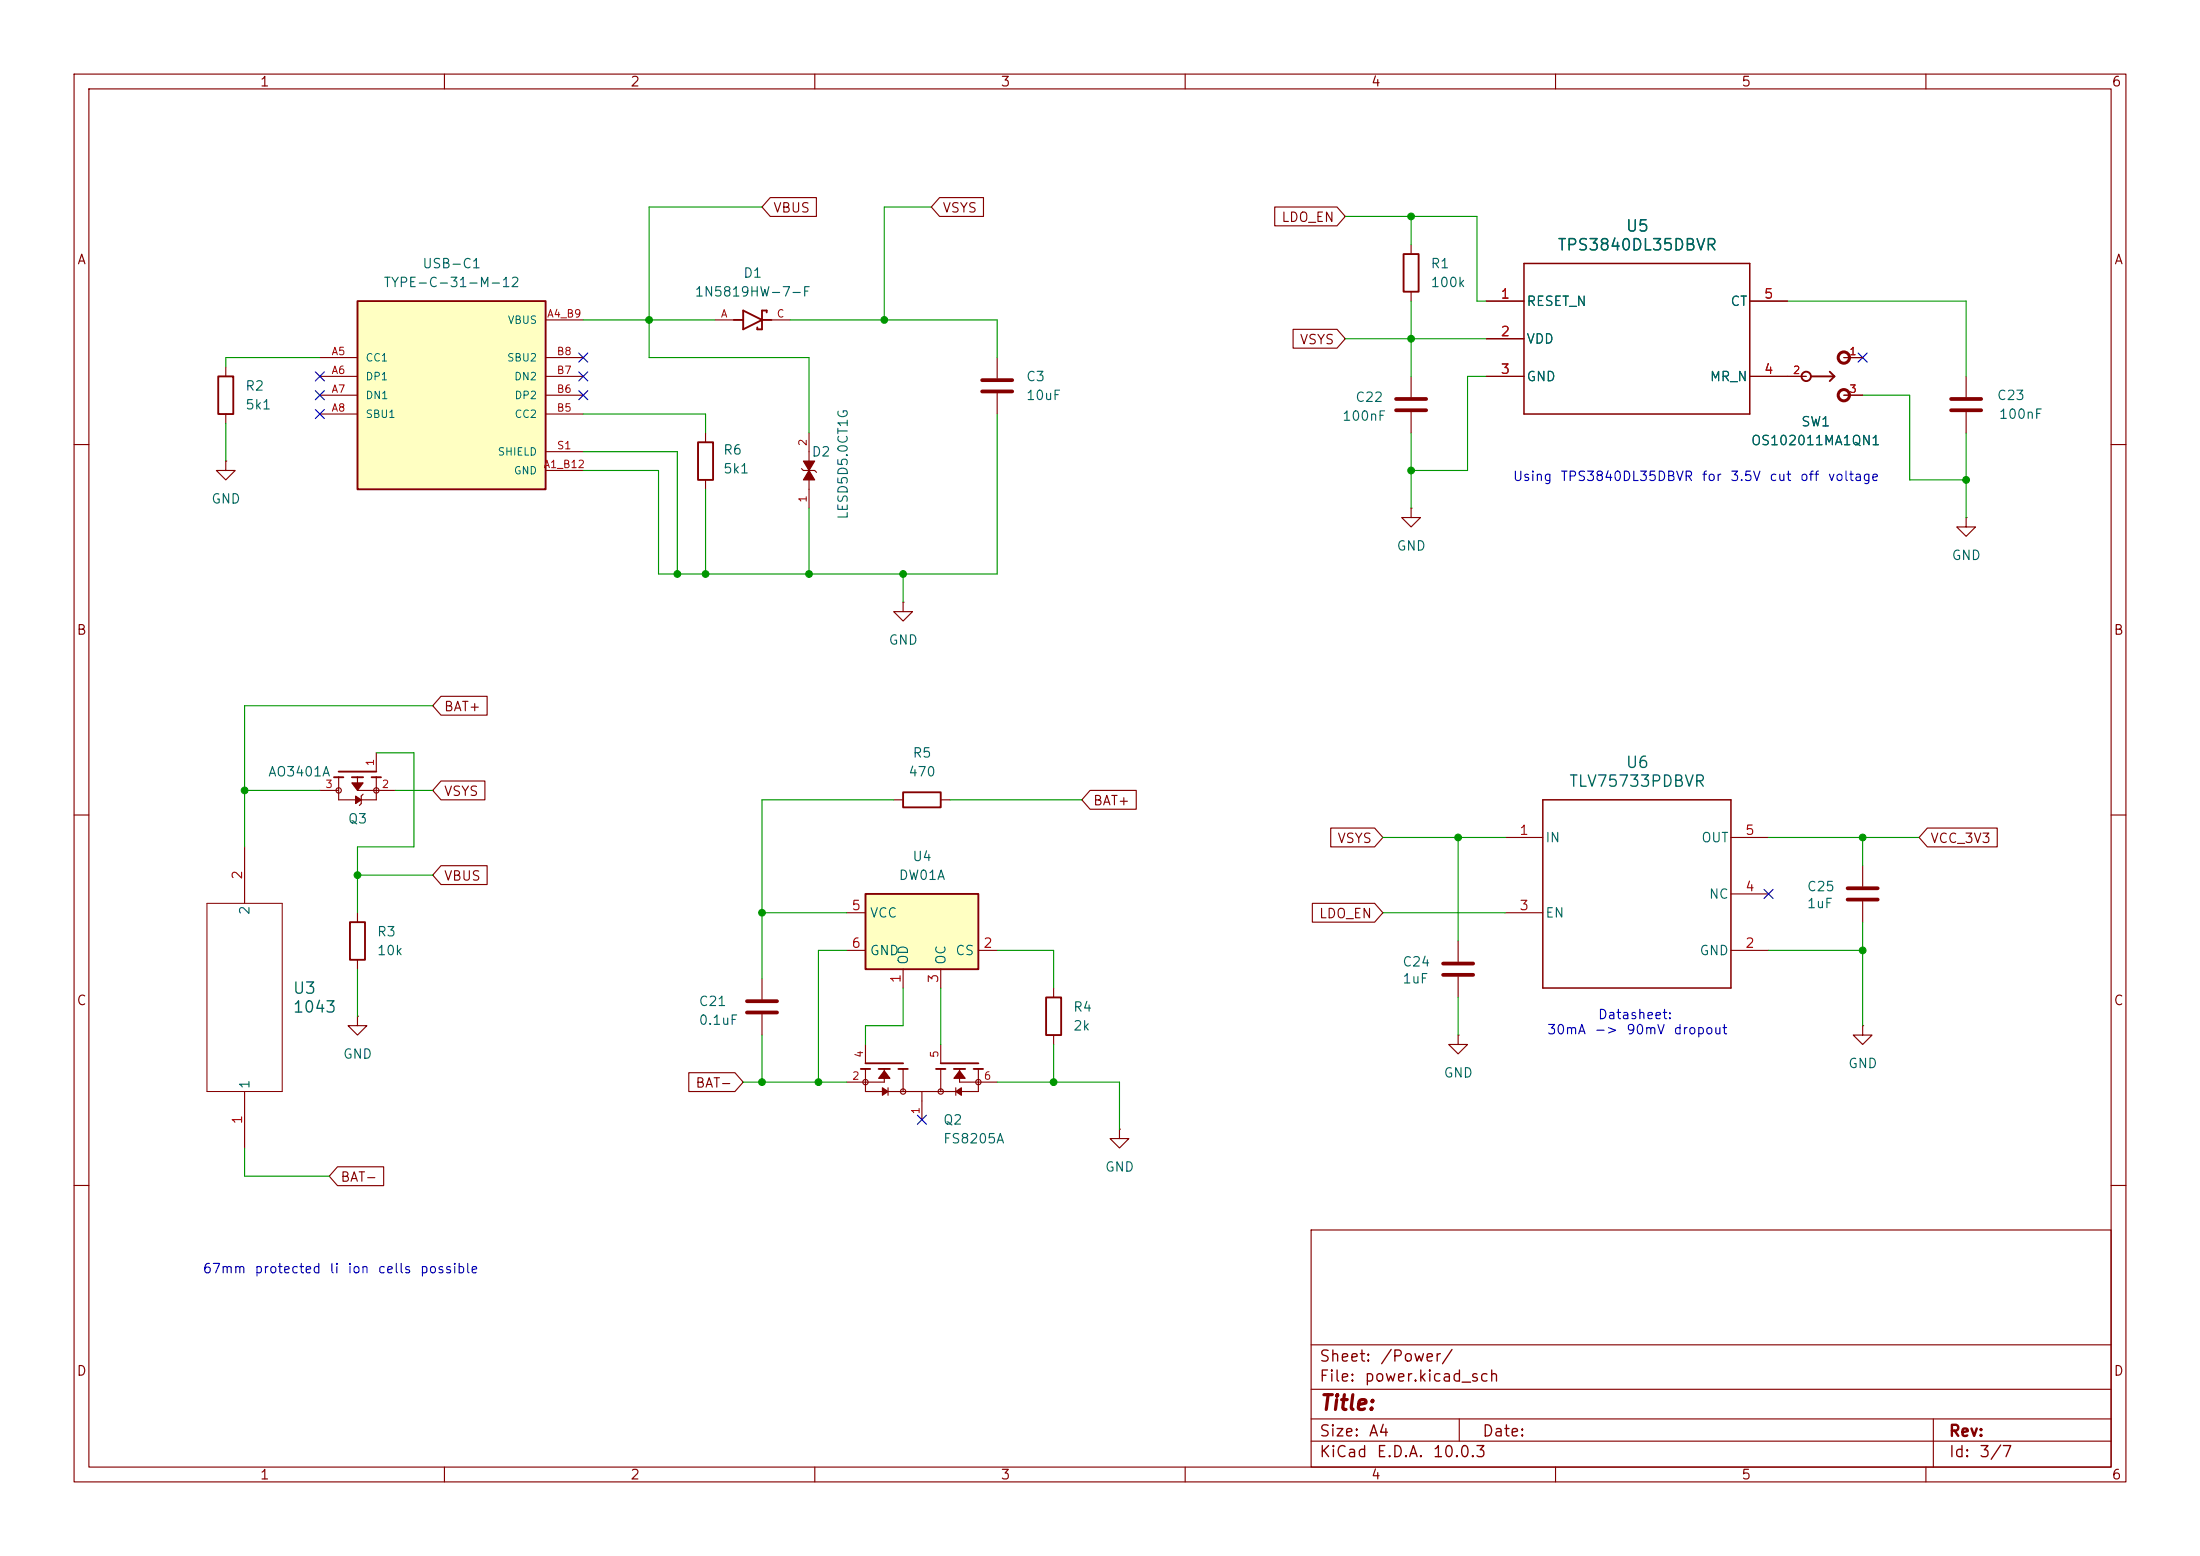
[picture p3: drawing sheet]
<svg xmlns="http://www.w3.org/2000/svg" width="297mm" height="210mm" viewBox="0 0 297 210" stroke-linecap="round" stroke-linejoin="round" font-family="sans-serif">
<g fill="none" stroke="#840000" stroke-width=".15">
<path d="M10 10h277v190h-277zM12 12h273v186h-273zM60 10v2M110 10v2M160 10v2M210 10v2M260 10v2M96.5 43.2h2.6M104.1 43.2h2.6M10 60h2M265.4 69.9v1.2h1.3l-1.3 1.3-1.2-1.3h1.2M265.4 69.9h.1"/>
<path d="M285 60h2M10 110h2M203.2 113h5.1M233.7 113h5.1M285 110h2M48.3 137.2v1.2h1.2l-1.2 1.3-1.3-1.3h1.3M48.3 137.2h.1M102.9 132.1v2.8M102.9 136.9v2.8M203.2 123.2h5.1M233.7 128.3h5.1M233.7 120.7h5.1"/>
<path d="M10 160h2M177 166h108v32h-108zM285 160h2M60 198v2M110 198v2M160 198v2M177 194.5h108M177 191.5h108M177 187.5h108M177 181.5h108M197 191.5v3M210 198v2"/>
<path d="M260 198v2M261 191.5v6.5"/>
</g>
<path d="M208.3 108h25.4v25.4h-25.4z" fill="none" stroke="#840000" stroke-width=".2"/>
<path d="M99.1 43.2h1.2M100.3 41.9l2.6 1.3-2.6 1.3zM102.9 43.2h1.2M103.5 42.2v-.3h-.6v2.6h-.7v-.3" fill="none" stroke="#840000" stroke-width=".25"/>
<path d="M100.8 135.1h4.1M100.8 136.7h4.1" fill="none" stroke="#840000" stroke-width=".51"/>
<path d="M48.3 40.6h25.4v25.4h-25.4z" fill="#ffffc2"/>
<g fill="none" stroke="#840000" stroke-width=".25">
<path d="M189.5 34.3h2v5.1h-2zM29.5 50.8h2v5.1h-2zM48.3 40.6h25.4v25.4h-25.4zM94.2 59.7h2.1v5.1h-2.1zM45.1 104.9h1.3M45.7 104.1h5.1M47.5 104.9h1.5M50.2 104.9h1.2M116.2 144.3h1.3M116.8 143.5h5.1M118.6 144.3h1.5M121.3 144.3h1.3"/>
<path d="M126.4 144.3h1.2M127 143.5h5.1M128.8 144.3h1.5M131.4 144.3h1.3"/>
</g>
<g fill="none" stroke="#840000" stroke-width=".15">
<path d="M190.5 33v1.3M190.5 39.4v1.2M30.5 49.5v1.3M30.5 55.9v1.3M43.2 48.3h5.1M43.2 50.8h5.1M43.2 53.3h5.1M43.2 55.9h5.1M73.7 43.2h5M73.7 48.3h5M73.7 50.8h5M73.7 53.3h5"/>
<path d="M73.7 55.9h5M95.2 58.4v1.3M109.2 58.4v3.8M134.6 48.3v2.8M134.6 53.1v2.8M190.5 50.8v2.8M190.5 55.6v2.8M30.5 62.2v1.3h1.2l-1.2 1.3-1.3-1.3h1.3M30.5 62.2h.1M73.7 63.5h5M73.7 61h5M95.2 64.8v1.2"/>
<path d="M108.2 63.2l.3 .3h1.5l.2 .3M109.2 64.8v3.8M190.5 68.6v1.3h1.3l-1.3 1.2-1.3-1.2h1.3M190.5 68.6h.1M121.9 81.3v1.3h1.3l-1.3 1.2-1.3-1.2h1.3M121.9 81.3h.1M43.2 106.7h2.5M45.7 104.9v3.1h5.1v-3.1M48.3 104.9v1.8h5M49 107.2l-.2 .2v1.1l-.3 .2M50.8 101.6v2.5M116.8 144.3v3h15.3v-3"/>
<path d="M116.8 141v2.5M119.4 144.3v1.8h-5.1M119.9 146.8v1M121.9 144.3v3M124.5 147.3v3.8M127 141v2.5M127 144.3v3M129 146.8v1M129.5 144.3v1.8h5.1"/>
<circle cx="45.7" cy="106.7" r=".36"/>
<circle cx="50.8" cy="106.7" r=".36"/>
<circle cx="116.8" cy="146.1" r=".36"/>
<circle cx="121.9" cy="147.3" r=".36"/>
<circle cx="127" cy="147.3" r=".36"/>
<circle cx="132.1" cy="146.1" r=".36"/>
</g>
<g fill="#840000" stroke="#840000" stroke-width=".15">
<path d="M47.5 105.7h1.5l-.7 1z"/>
<path d="M48 107.4l.8 .6-.8 .5z"/>
<path d="M109.2 63.5l.8 1.3h-1.5z"/>
<path d="M108.5 62.2h1.5l-.8 1.3z"/>
<path d="M129.5 144.5l.8 1h-1.5z"/>
<path d="M119.4 144.5l.7 1h-1.5z"/>
<path d="M129 147.3l.8-.5v1z"/>
<path d="M119.1 146.8l.8 .5-.8 .5z"/>
</g>
<path d="M132.6 51.3h4.1M132.6 52.8h4.1M188.5 53.8h4M188.5 55.4h4" fill="none" stroke="#840000" stroke-width=".51"/>
<path d="M116.8 120.7h15.3v10.1h-15.3z" fill="#ffffc2"/>
<g fill="none" stroke="#840000" stroke-width=".25">
<path d="M244.5 50.8h3.1M247 50.2l.6 .6M247.6 50.8l-.6 .6M121.9 106.9h5.1v2.1h-5.1zM47.2 124.5h2.1v5h-2.1zM116.8 120.7h15.3v10.1h-15.3zM141.2 134.6h2.1v5.1h-2.1z"/>
<circle cx="243.8" cy="50.8" r=".63"/>
</g>
<g fill="none" stroke="#840000" stroke-width=".15">
<path d="M104 26.7h6.2v2.5h-6.2l-1.1-1.3zM126.8 26.7h6v2.5h-6l-1.1-1.3zM172.1 27.9h8.4l1.1 1.3-1.1 1.3h-8.4zM174.6 44.4h5.9l1.1 1.3-1.1 1.3h-5.9zM200.7 50.8h5M200.7 40.6h5M200.7 45.7h5M236.2 50.8h7.6M236.2 40.6h5.1M248.9 48.3h2.6M248.9 53.3h2.6M265.4 50.8v2.8"/>
<path d="M265.4 55.6v2.8M59.5 94h6.3v2.5h-6.3l-1.1-1.2zM33 114.3v7.6M59.5 105.4h6v2.6h-6l-1.1-1.3zM59.5 116.8h6.3v2.6h-6.3l-1.1-1.3zM120.6 108h1.3M127 108h1.3M147.2 106.7h6.2v2.5h-6.2l-1.2-1.2zM179.6 111.8h6l1.1 1.2-1.1 1.3h-6zM251.5 116.8v2.8M260.2 111.8h9.4v2.5h-9.4l-1.1-1.3zM48.3 123.2v1.3"/>
<path d="M48.3 129.5v1.3M114.3 128.3h2.5M114.3 123.2h2.5M121.9 130.8v2.6M127 130.8v2.6M132.1 128.3h2.5M142.2 133.4v1.2M142.2 139.7v1.3M177.2 121.9h8.4l1.1 1.3-1.1 1.3h-8.4zM196.8 139.7v1.3h1.3l-1.3 1.2-1.2-1.2h1.2M196.8 139.7h.1M196.8 127v2.8"/>
<path d="M196.8 131.8v2.8M251.5 138.4v1.3h1.2l-1.2 1.3-1.3-1.3h1.3M251.5 138.4h.1M251.5 121.7v2.8M33 147.3v7.6M45.6 157.5h6.2v2.5h-6.2l-1.2-1.2zM93 144.8h6.2l1.1 1.3-1.1 1.2h-6.2zM151.1 152.4v1.3h1.3l-1.3 1.2-1.2-1.2h1.2M151.1 152.4h.1"/>
</g>
<path d="M263.4 53.8h4.1M263.4 55.4h4.1M249.4 119.9h4.1M194.8 130h4.1M194.8 131.6h4.1M249.4 121.4h4.1" fill="none" stroke="#840000" stroke-width=".51"/>
<path d="M27.9 121.9h10.2v25.4h-10.2z" fill="none" stroke="#840000" stroke-width=".14"/>
<g fill="none" stroke="#840000" stroke-width=".41">
<circle cx="248.9" cy="48.3" r=".76"/>
<circle cx="248.9" cy="53.3" r=".76"/>
</g>
<path d="M205.7 35.6h30.5v20.3h-30.5z" fill="none" stroke="#840000" stroke-width=".2"/>
<g fill="none" stroke="#009600" stroke-width=".15">
<path d="M102.9 27.9h-15.3v20.4h21.6v10.1M125.7 27.9h-6.3v15.3M181.6 29.2h17.8v11.4h1.3M190.5 29.2v3.8M30.5 57.2v5M43.2 48.3h-12.7v1.2M78.7 43.2h17.8M78.7 55.9h16.5v2.5M106.7 43.2h27.9v5.1M134.6 55.9v21.6h-45.7v-14h-10.2M181.6 45.7h19.1M190.5 40.6v10.2"/>
<path d="M190.5 58.4v10.2M200.7 50.8h-2.6v12.7h-7.6M241.3 40.6h24.1v10.2M251.5 53.3h6.3v11.5h7.6M265.4 58.4v11.5M78.7 61h12.7v16.5M95.2 66v11.5M109.2 68.6v8.9M121.9 77.5v3.8M58.4 95.3h-25.4v19M33 106.7h10.2M48.3 118.1h10.1"/>
<path d="M50.8 101.6h5.1v12.7h-7.6v8.9M53.3 106.7h5.1M120.6 108h-17.7v24.1M128.3 108h17.7M186.7 113h16.5M196.8 113v14M238.8 113h20.3M251.5 113v3.8M48.3 130.8v6.4M102.9 123.2h11.4M102.9 139.7v6.4M114.3 128.3h-3.8v17.8"/>
<path d="M121.9 133.4v5h-5.1v2.6M127 133.4v7.6M134.6 128.3h7.6v5.1M186.7 123.2h16.5M196.8 134.6v5.1M238.8 128.3h12.7M251.5 124.5v13.9M33 154.9v3.9h11.4M100.3 146.1h14M134.6 146.1h16.5v6.3M142.2 141v5.1"/>
</g>
<g fill="none" stroke="#000084" stroke-width=".15">
<path d="M42.6 55.3l1.2 1.2M42.6 52.7l1.2 1.2M42.6 50.2l1.2 1.2M43.8 55.3l-1.2 1.2M43.8 52.7l-1.2 1.2M43.8 50.2l-1.2 1.2M78.1 50.2l1.2 1.2M78.1 52.7l1.2 1.2M78.1 47.7l1.2 1.2M79.3 50.2l-1.2 1.2M79.3 52.7l-1.2 1.2M79.3 47.7l-1.2 1.2"/>
<path d="M250.9 47.7l1.2 1.2M252.1 47.7l-1.2 1.2M238.2 120l1.2 1.3M239.4 120l-1.2 1.3M123.9 150.5l1.2 1.2M125.1 150.5l-1.2 1.2"/>
</g>
<g fill="#009600" stroke="#009600" stroke-width=".14">
<circle cx="87.6" cy="43.2" r=".46"/>
<circle cx="91.4" cy="77.5" r=".46"/>
<circle cx="95.2" cy="77.5" r=".46"/>
<circle cx="251.5" cy="128.3" r=".46"/>
<circle cx="265.4" cy="64.8" r=".46"/>
<circle cx="196.8" cy="113" r=".46"/>
<circle cx="251.5" cy="113" r=".46"/>
<circle cx="102.9" cy="146.1" r=".46"/>
<circle cx="110.5" cy="146.1" r=".46"/>
<circle cx="142.2" cy="146.1" r=".46"/>
<circle cx="109.2" cy="77.5" r=".46"/>
<circle cx="121.9" cy="77.5" r=".46"/>
<circle cx="190.5" cy="29.2" r=".46"/>
<circle cx="190.5" cy="63.5" r=".46"/>
<circle cx="119.4" cy="43.2" r=".46"/>
<circle cx="190.5" cy="45.7" r=".46"/>
<circle cx="48.3" cy="118.1" r=".46"/>
<circle cx="33" cy="106.7" r=".46"/>
<circle cx="102.9" cy="123.2" r=".46"/>
</g>
<text font-size="2" fill="#840000" x="178" y="190.8">Title:</text>
<g font-size="1.5" fill="#006464">
<text x="210.2" y="34.2">TPS3840DL35DBVR</text>
<text x="219.4" y="31.6">U5</text>
<text x="211.7" y="106.6">TLV75733PDBVR</text>
<text x="219.4" y="104">U6</text>
<text x="39.4" y="134.5">U3</text>
<text x="39.4" y="137.1">1043</text>
</g>
<g font-size="1.5" fill="#840000">
<text x="178" y="184.2">Sheet:</text>
<text x="186.2" y="184.2">/Power/</text>
<text x="178" y="186.9">File:</text>
<text x="184.1" y="186.9">power.kicad_sch</text>
<text x="178" y="197.1">KiCad</text>
<text x="178" y="194.3">Size:</text>
<text x="184.7" y="194.3">A4</text>
<text x="185.7" y="197.1">E.D.A.</text>
<text x="193.3" y="197.1">10.0.3</text>
<text x="200" y="194.3">Date:</text>
<text x="263" y="194.3">Rev:</text>
<text x="263" y="197.1">Id:</text>
<text x="267.1" y="197.1">3/7</text>
</g>
<g font-size="1.3" fill="#840000">
<text x="35" y="12">1</text>
<text x="85" y="12">2</text>
<text x="135" y="12">3</text>
<text x="185" y="12">4</text>
<text x="235" y="12">5</text>
<text x="285" y="12">6</text>
<text x="104.3" y="29">VBUS</text>
<text x="127.2" y="29">VSYS</text>
<text x="10.3" y="36">A</text>
<text x="172.9" y="30.3">LDO_EN</text>
<text x="285.3" y="36">A</text>
<text x="175.4" y="46.8">VSYS</text>
<text x="10.3" y="86">B</text>
<text x="285.3" y="86">B</text>
<text x="59.8" y="96.3">BAT+</text>
<text x="59.8" y="107.7">VSYS</text>
<text x="147.5" y="109">BAT+</text>
<text x="59.8" y="119.2">VBUS</text>
<text x="180.5" y="114.1">VSYS</text>
<text x="260.5" y="114.1">VCC_3V3</text>
<text x="178" y="124.3">LDO_EN</text>
<text x="10.3" y="136">C</text>
<text x="285.3" y="136">C</text>
<text x="93.8" y="147.1">BAT-</text>
<text x="45.9" y="159.8">BAT-</text>
<text x="10.3" y="186">D</text>
<text x="285.3" y="186">D</text>
<text x="35" y="200">1</text>
<text x="85" y="200">2</text>
<text x="135" y="200">3</text>
<text x="185" y="200">4</text>
<text x="235" y="200">5</text>
<text x="285" y="200">6</text>
</g>
<g font-size="1.3" fill="#006464">
<text x="51.7" y="39.1">TYPE-C-31-M-12</text>
<text x="56.9" y="36.5">USB-C1</text>
<text x="93.7" y="40.3">1N5819HW-7-F</text>
<text x="100.3" y="37.8">D1</text>
<text x="193" y="36.5">R1</text>
<text x="193" y="39.1">100k</text>
<text x="206" y="41.6">RESET_N</text>
<text x="233.5" y="41.6">CT</text>
<text x="206" y="46.7">VDD</text>
<text x="33" y="53">R2</text>
<text x="138.4" y="51.8">C3</text>
<text x="206" y="51.8">GND</text>
<text x="230.7" y="51.8">MR_N</text>
<text x="33" y="55.6">5k1</text>
<text x="138.4" y="54.3">10uF</text>
<text x="181.1" y="57.1">100nF</text>
<text x="182.9" y="54.6">C22</text>
<text x="243.1" y="57.9">SW1</text>
<text x="269.5" y="54.3">C23</text>
<text x="269.8" y="56.9">100nF</text>
<text x="97.5" y="61.7">R6</text>
<text x="97.5" y="64.2">5k1</text>
<text x="109.5" y="61.9">D2</text>
<text x="236.3" y="60.4">OS102011MA1QN1</text>
<text x="28.4" y="68.3">GND</text>
<text x="114.8" y="70.2" transform="rotate(-90 114.8 70.2)">LESD5D5.0CT1G</text>
<text x="188.5" y="74.6">GND</text>
<text x="263.4" y="75.9">GND</text>
<text x="119.9" y="87.3">GND</text>
<text x="36.1" y="105.1">AO3401A</text>
<text x="122.5" y="105.1">470</text>
<text x="123.1" y="102.6">R5</text>
<text x="46.9" y="111.5">Q3</text>
<text x="121.2" y="119.1">DW01A</text>
<text x="123.1" y="116.5">U4</text>
<text x="208.5" y="114">IN</text>
<text x="229.6" y="114">OUT</text>
<text x="34" y="123.6" transform="rotate(-90 34 123.6)">2</text>
<text x="117.3" y="124.2">VCC</text>
<text x="208.5" y="124.2">EN</text>
<text x="230.6" y="121.6">NC</text>
<text x="243.8" y="122.9">1uF</text>
<text x="243.8" y="120.6">C25</text>
<text x="50.8" y="126.7">R3</text>
<text x="50.8" y="129.2">10k</text>
<text x="117.3" y="129.2">GND</text>
<text x="122.9" y="130.3" transform="rotate(-90 122.9 130.3)">OD</text>
<text x="128" y="130.3" transform="rotate(-90 128 130.3)">OC</text>
<text x="128.9" y="129.2">CS</text>
<text x="189.2" y="130.8">C24</text>
<text x="229.4" y="129.2">GND</text>
<text x="94.2" y="136.1">C21</text>
<text x="144.8" y="136.9">R4</text>
<text x="189.2" y="133.1">1uF</text>
<text x="46.2" y="143.2">GND</text>
<text x="94.2" y="138.6">0.1uF</text>
<text x="144.8" y="139.4">2k</text>
<text x="34" y="147.1" transform="rotate(-90 34 147.1)">1</text>
<text x="194.8" y="145.8">GND</text>
<text x="249.4" y="144.5">GND</text>
<text x="127.2" y="154.6">FS8205A</text>
<text x="127.2" y="152.1">Q2</text>
<text x="149.1" y="158.5">GND</text>
</g>
<g font-size="1.3" fill="#a90000">
<text x="202.5" y="40.6">1</text>
<text x="238.1" y="40.6">5</text>
<text x="202.5" y="45.7">2</text>
<text x="202.5" y="50.8">3</text>
<text x="238.1" y="50.8">4</text>
<text x="205" y="113">1</text>
<text x="235.5" y="113">5</text>
<text x="33" y="118.8" transform="rotate(-90 33 118.8)">2</text>
<text x="114.9" y="123.2">5</text>
<text x="205" y="123.2">3</text>
<text x="235.5" y="120.6">4</text>
<text x="114.9" y="128.2">6</text>
<text x="132.6" y="128.2">2</text>
<text x="235.5" y="128.2">2</text>
<text x="121.9" y="132.8" transform="rotate(-90 121.9 132.8)">1</text>
<text x="127" y="132.8" transform="rotate(-90 127 132.8)">3</text>
<text x="33" y="151.8" transform="rotate(-90 33 151.8)">1</text>
</g>
<g font-size="1.3" fill="#0000c2">
<text x="204.1" y="65.2">Using</text>
<text x="210.6" y="65.2">TPS3840DL35DBVR</text>
<text x="229.6" y="65.2">for</text>
<text x="233.5" y="65.2">3.5V</text>
<text x="238.8" y="65.2">cut</text>
<text x="242.9" y="65.2">off</text>
<text x="246.7" y="65.2">voltage</text>
<text x="215.6" y="137.9">Datasheet:</text>
<text x="208.8" y="139.9">30mA</text>
<text x="215.1" y="139.9">-&gt;</text>
<text x="219.5" y="139.9">90mV</text>
<text x="225.8" y="139.9">dropout</text>
<text x="27.3" y="172.2">67mm</text>
<text x="34.3" y="172.2">protected</text>
<text x="44.4" y="172.2">li</text>
<text x="46.8" y="172.2">ion</text>
<text x="50.9" y="172.2">cells</text>
<text x="56.6" y="172.2">possible</text>
</g>
<g font-size="1" fill="#006464">
<text x="68.5" y="44">VBUS</text>
<text x="49.3" y="49">CC1</text>
<text x="49.3" y="51.6">DP1</text>
<text x="68.4" y="49">SBU2</text>
<text x="69.3" y="51.6">DN2</text>
<text x="49.3" y="54.1">DN1</text>
<text x="49.3" y="56.7">SBU1</text>
<text x="69.4" y="56.7">CC2</text>
<text x="69.4" y="54.1">DP2</text>
<text x="67.1" y="61.7">SHIELD</text>
<text x="69.3" y="64.3">GND</text>
</g>
<g font-size="1" fill="#a90000">
<text x="73.8" y="43.1">A4_B9</text>
<text x="97.2" y="43.1">A</text>
<text x="104.8" y="43.1">C</text>
<text x="44.7" y="48.2">A5</text>
<text x="44.7" y="50.7">A6</text>
<text x="44.7" y="53.3">A7</text>
<text x="75.1" y="53.3">B6</text>
<text x="75.1" y="50.7">B7</text>
<text x="75.1" y="48.2">B8</text>
<text x="242" y="50.7">2</text>
<text x="249.6" y="48.2">1</text>
<text x="249.6" y="53.3">3</text>
<text x="44.7" y="55.8">A8</text>
<text x="75.1" y="55.8">B5</text>
<text x="73.3" y="63.4">A1_B12</text>
<text x="75.1" y="60.9">S1</text>
<text x="109.1" y="60.3" transform="rotate(-90 109.1 60.3)">2</text>
<text x="109.1" y="67.9" transform="rotate(-90 109.1 67.9)">1</text>
<text x="43.8" y="106.6">3</text>
<text x="50.7" y="103.5" transform="rotate(-90 50.7 103.5)">1</text>
<text x="51.5" y="106.6">2</text>
<text x="116.8" y="142.9" transform="rotate(-90 116.8 142.9)">4</text>
<text x="126.9" y="142.9" transform="rotate(-90 126.9 142.9)">5</text>
<text x="115" y="146">2</text>
<text x="132.7" y="146">6</text>
<text x="124.4" y="150.5" transform="rotate(-90 124.4 150.5)">1</text>
</g>
</svg>
